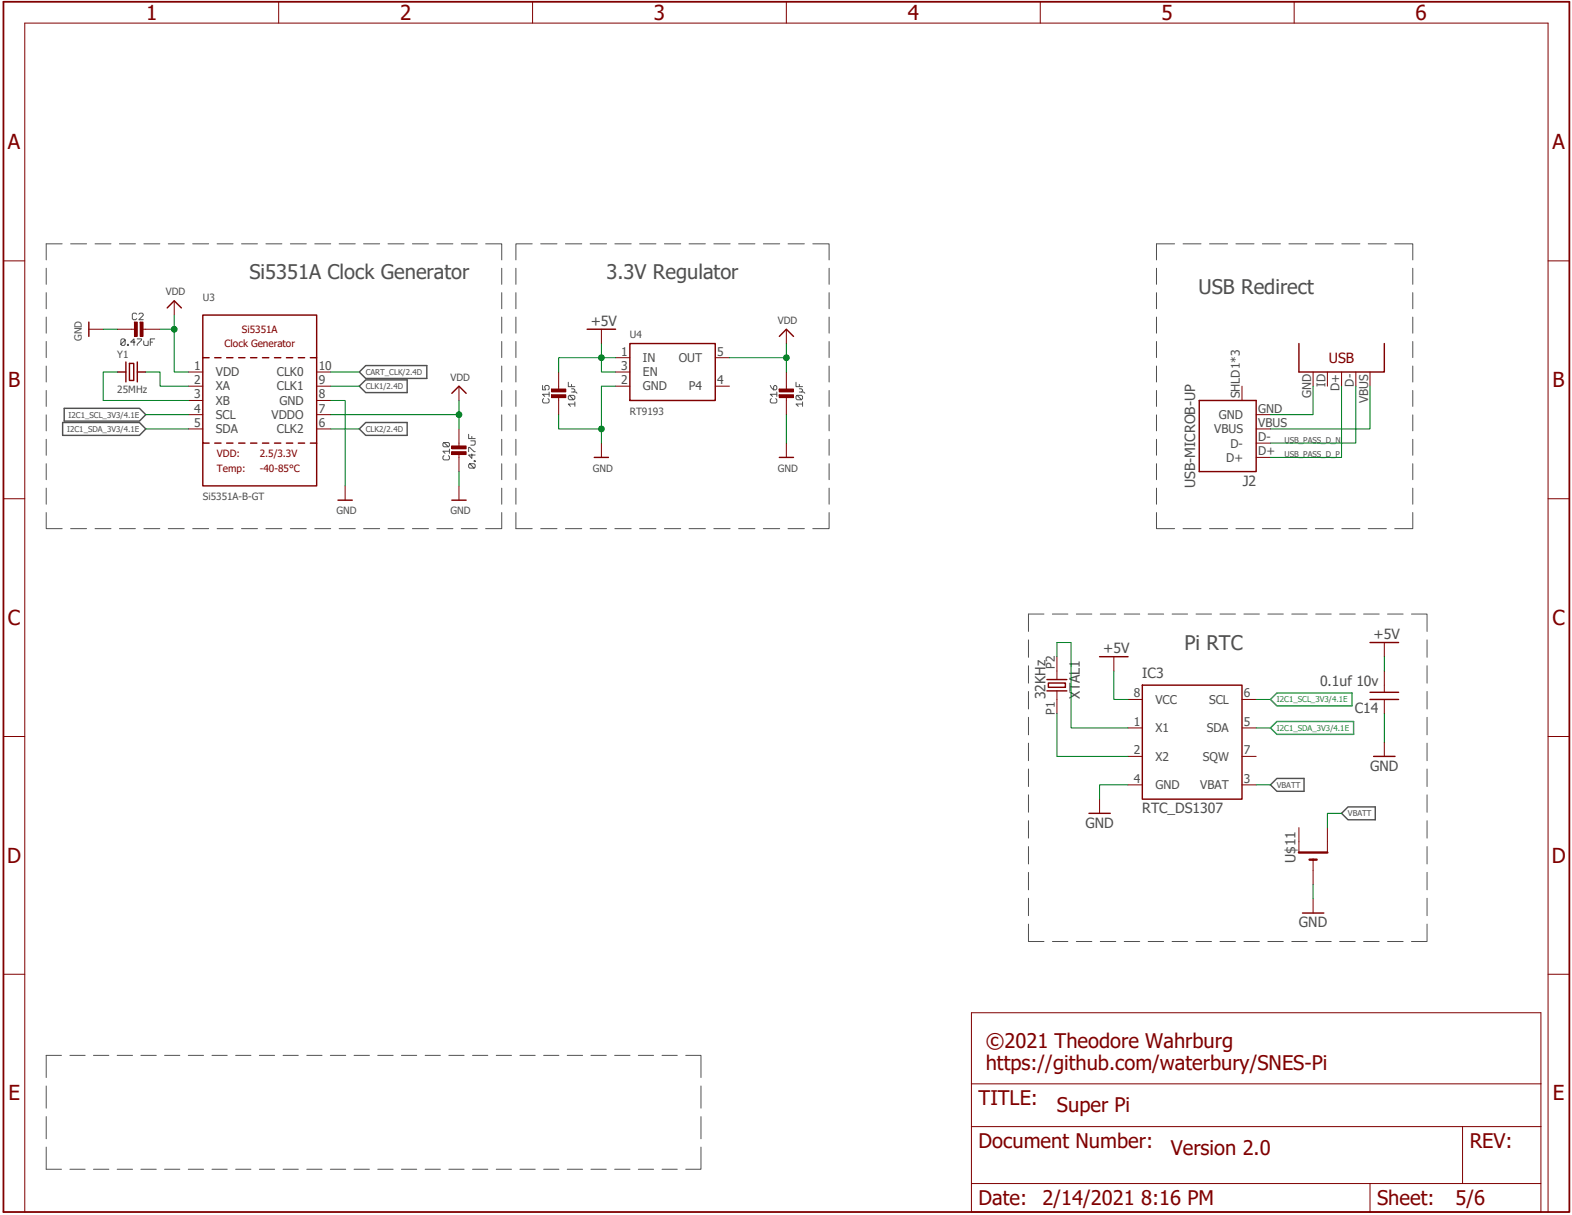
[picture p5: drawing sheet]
<svg xmlns="http://www.w3.org/2000/svg" width="279mm" height="216mm" viewBox="0 0 279 216" stroke-linecap="round" stroke-linejoin="round" font-family="sans-serif">
<path d="M.1 0l279.2 215.9M279.3 0l-279.2 215.9" fill="none" stroke="#fff" stroke-width=".18"/>
<g fill="none" stroke="#505050" stroke-width=".18">
<path d="M8.2 47.7v2.8M8.2 52v2.9M8.2 56.3v2.9M11 43.3h-2.8v2.9M12.6 43.3h2.8M16.9 43.3h2.8M21.2 43.3h2.9M24.3 55.8l-.2-.2h-.4l-.2 .2v.8l.2 .2h.4l.2-.2M24.7 55.8l.2-.2h.4l.2 .2v.2l-.8 .8h.8M25.6 43.3h2.8M29.9 43.3h2.8M34.2 43.3h2.9"/>
<path d="M38.6 43.3h2.8M42.9 43.3h2.9M47.3 43.3h2.8M51.6 43.3h2.8M55.9 43.3h2.9M60.3 43.3h2.8M64.6 43.3h2.9M69 43.3h2.8M73.3 43.3h2.9M77.6 43.3h2.9M82 43.3h2.8M86.3 43.3h2.9v2.9"/>
<path d="M89.2 47.7v2.8M89.2 52v2.9M89.2 56.3v2.9M91.7 47.7v2.8M91.7 52v2.9M91.7 56.3v2.9M94.6 43.3h-2.9v2.9M96.1 43.3h2.9M100.5 43.3h2.9M104.9 43.3h2.9M109.3 43.3h2.9M113.7 43.3h2.9"/>
<path d="M118.1 43.3h2.9M122.5 43.3h2.9M126.9 43.3h2.9M131.3 43.3h2.9M135.7 43.3h2.9M140.1 43.3h2.9M144.5 43.3h2.9v2.9M147.4 47.7v2.8M147.4 52v2.9M147.4 56.3v2.9M205.5 47.7v2.8M205.5 52v2.9"/>
<path d="M205.5 56.3v2.9M208.8 43.3h-3.3v2.9M210.3 43.3h3.2M215 43.3h3.2M219.7 43.3h3.2M224.4 43.3h3.2M229.1 43.3h3.2M233.8 43.3h3.2M238.5 43.3h3.2M243.2 43.3h3.2M247.9 43.3h3.2v2.9M251.1 47.7v2.8"/>
<path d="M251.1 52v2.9M251.1 56.3v2.9M8.2 60.7v2.8M8.2 65v2.9M8.2 69.4v2.8M8.2 73.7v2.9M8.2 78.1v2.8M22.2 60.4l-.7 .8 .2 .2h.4l.1-.2v-.8l-.1-.2h-.4l-.2 .2v.8M22.6 61.2h.2v.2h-.2zM24 60.8h-.8l.6-.6v1.2M24.4 60.2h.8v.2l-.8 .8v.2M25.5 60.6v.6l.2 .2h.6v-.8"/>
<path d="M26.7 60.8h.4M27.5 60.2h-.8v1.2M78.9 78.6l.8 .8 .2-.2v-.4l-.2-.2h-.8l-.2 .2v.4l.2 .2h.8M79.9 79.8v.8M83.3 77.2v.7h1.2M83.7 78.3h.8v.6l-.2 .2h-.6M83.9 77.6v.3M89.2 60.7v2.8M89.2 65v2.9M89.2 69.4v2.8M89.2 73.7v2.9M89.2 78.1v2.8"/>
<path d="M91.7 60.7v2.8M91.7 65v2.9M91.7 69.4v2.8M91.7 73.7v2.9M91.7 78.1v2.8M96.4 68.5v.8h.6l-.2-.4 .2-.4h.4l.2 .2v.4l-.2 .2M96.6 70.8l-.2 .2v.4l.2 .2h.8l.2-.2v-.4l-.2-.2M97.6 70.1h-1.2l.4 .3M97.6 69.7v.7M101 67.9v.8h1.2M101.2 70.3l.8 .7 .2-.2v-.4l-.2-.1h-.8l-.2 .1v.4l.2 .2h.8M101.6 69.1h.4l.2 .2v.2l-.2 .2h-.4"/>
<path d="M101.6 68.3v.4M102 69.7h.4l.2 .2M102.2 71.8h-1.2l.4 .4M102.2 71.4v.8M136.9 68.5l.2 .4 .4 .4h.4l.2-.2v-.4l-.2-.2h-.2l-.2 .2v.6M137.1 70.8l-.2 .2v.4l.2 .2h.8l.2-.2v-.4l-.2-.2M138.1 70.1h-1.2l.4 .3M138.1 69.7v.7M141.5 67.9v.8h1.1M141.7 70.3l.8 .7 .1-.2v-.4l-.1-.1h-.8l-.2 .1v.4l.2 .2h.8M142.1 69.1h.4l.1 .2-.1 .4h-.4M142.1 68.3v.4"/>
<path d="M142.5 69.7h.3l.2 .2M142.6 71.8h-1.1l.4 .4M142.6 71.4v.8M147.4 60.7v2.8M147.4 65v2.9M147.4 69.4v2.8M147.4 73.7v2.9M147.4 78.1v2.8M205.5 60.7v2.8M205.5 65v2.9M205.5 69.4v2.8M205.5 73.7v2.9"/>
<path d="M205.5 78.1v2.8M251.1 60.7v2.8M251.1 65v2.9M251.1 69.4v2.8M251.1 73.7v2.9M251.1 78.1v2.8M8.2 82.4v2.8M8.2 86.7v2.9M8.2 91.1v2.8h2.8M12.6 93.9h2.8M16.9 93.9h2.8M21.2 93.9h2.9"/>
<path d="M25.6 93.9h2.8M29.9 93.9h2.8M34.2 93.9h2.9M38.6 93.9h2.8M42.9 93.9h2.9M47.3 93.9h2.8M51.6 93.9h2.8M55.9 93.9h2.9M60.3 93.9h2.8M64.6 93.9h2.9M69 93.9h2.8M73.3 93.9h2.9"/>
<path d="M77.6 93.9h2.9M78.9 81l-.2 .2v.3l.2 .2h.8l.2-.2v-.3l-.2-.2M79.9 80.2h-1.2l.4 .4M82 93.9h2.8M83.3 80.3v-.8h.2l.8 .8h.2M83.5 82.4l.8 .8 .2-.2v-.4l-.2-.2h-.8l-.2 .2v.4l.2 .2h.8M83.9 80.7v.7l-.6-.5h1.2M84.3 81.8h.2v.2h-.2zM89.2 91.1v2.8h-2.9M89.2 82.4v2.8M89.2 86.7v2.9M91.7 91.1v2.8h2.9"/>
<path d="M91.7 82.4v2.8M91.7 86.7v2.9M96.1 93.9h2.9M100.5 93.9h2.9M104.9 93.9h2.9M109.3 93.9h2.9M113.7 93.9h2.9M118.1 93.9h2.9M122.5 93.9h2.9M126.9 93.9h2.9M131.3 93.9h2.9M135.7 93.9h2.9"/>
<path d="M140.1 93.9h2.9M147.4 91.1v2.8h-2.9M147.4 82.4v2.8M147.4 86.7v2.9M205.5 91.1v2.8h3.3M205.5 82.4v2.8M205.5 86.7v2.9M210.3 93.9h3.2M215 93.9h3.2M219.7 93.9h3.2M224.4 93.9h3.2M229.1 93.9h3.2"/>
<path d="M233.8 93.9h3.2M238.5 93.9h3.2M243.2 93.9h3.2M251.1 91.1v2.8h-3.2M251.1 82.4v2.8M251.1 86.7v2.9M182.8 113.7v3.1M182.8 118.3v3.1M185.5 109.1h-2.7v3.1M187 109.1h2.8M191.3 109.1h2.8M195.6 109.1h2.7"/>
<path d="M199.8 109.1h2.8M204.1 109.1h2.7M208.3 109.1h2.8M212.6 109.1h2.7M216.8 109.1h2.8M221.1 109.1h2.7M225.3 109.1h2.8M229.6 109.1h2.7M233.8 109.1h2.8M238.1 109.1h2.8M242.4 109.1h2.7M246.6 109.1h2.8"/>
<path d="M250.9 109.1h2.7v3.1M253.6 113.7v3.1M253.6 118.3v3.1M182.8 122.9v3.1M182.8 127.5v3.1M182.8 132.1v3.1M182.8 136.7v3.1M253.6 122.9v3.1M253.6 127.5v3.1M253.6 132.1v3.1M253.6 136.7v3.1M182.8 141.2v3.1"/>
<path d="M182.8 145.8v3.1M182.8 150.4v3.1M182.8 155v3.1M182.8 159.6v3.1M253.6 141.2v3.1M253.6 145.8v3.1M253.6 150.4v3.1M253.6 155v3.1M253.6 159.6v3.1M182.8 164.2v3.1h2.7M187 167.3h2.8M191.3 167.3h2.8"/>
<path d="M195.6 167.3h2.7M199.8 167.3h2.8M204.1 167.3h2.7M208.3 167.3h2.8M212.6 167.3h2.7M216.8 167.3h2.8M221.1 167.3h2.7M225.3 167.3h2.8M229.6 167.3h2.7M233.8 167.3h2.8M238.1 167.3h2.8M242.4 167.3h2.7"/>
<path d="M246.6 167.3h2.8M253.6 164.2v3.1h-2.7M8.2 193v3.9M8.2 198.4v4M10.9 187.5h-2.7v4M12.4 187.5h2.7M16.6 187.5h2.7M20.8 187.5h2.8M25 187.5h2.8M29.3 187.5h2.7M33.5 187.5h2.7M37.7 187.5h2.7"/>
<path d="M41.9 187.5h2.7M46.1 187.5h2.7M50.3 187.5h2.7M54.5 187.5h2.7M58.7 187.5h2.7M62.9 187.5h2.8M67.1 187.5h2.8M71.4 187.5h2.7M75.6 187.5h2.7M79.8 187.5h2.7M84 187.5h2.7M88.2 187.5h2.7"/>
<path d="M92.4 187.5h2.7M96.6 187.5h2.7M100.8 187.5h2.7M105 187.5h2.8M109.2 187.5h2.8M113.5 187.5h2.7M117.7 187.5h2.7M121.9 187.5h2.7v4M124.6 193v3.9M124.6 198.4v4M8.2 203.8v4h2.7M12.4 207.8h2.7"/>
<path d="M16.6 207.8h2.7M20.8 207.8h2.8M25 207.8h2.8M29.3 207.8h2.7M33.5 207.8h2.7M37.7 207.8h2.7M41.9 207.8h2.7M46.1 207.8h2.7M50.3 207.8h2.7M54.5 207.8h2.7M58.7 207.8h2.7M62.9 207.8h2.8"/>
<path d="M67.1 207.8h2.8M71.4 207.8h2.7M75.6 207.8h2.7M79.8 207.8h2.7M84 207.8h2.7M88.2 207.8h2.7M92.4 207.8h2.7M96.6 207.8h2.7M100.8 207.8h2.7M105 207.8h2.8M109.2 207.8h2.8M113.5 207.8h2.7"/>
<path d="M117.7 207.8h2.7M124.6 203.8v4h-2.7"/>
</g>
<path d="M11.1 75.1h13.7l1.1 1.1-1.1 1.2h-13.7zM11.4 72.6h13.4l1.1 1.1-1.1 1.1h-13.4zM63.9 76.2l1.1-1.1h7.4v2.3h-7.4zM63.9 68.6l1.1-1.1h7.4v2.3h-7.4zM63.9 66.1l1.1-1.1h10.9v2.2h-10.9zM225.8 139.5l1.1-1.2h4.9v2.3h-4.9zM238.4 144.5l1.2-1.1h4.8v2.3h-4.8z" fill="none" stroke="#505050" stroke-width=".25"/>
<g fill="none" stroke="#800000" stroke-width=".18">
<path d="M23.4 58.5h.8M25.2 58.5h.7M33.5 66.1h2.5M33.5 68.6h2.5M33.5 71.2h2.5M33.5 73.7h2.5M33.5 76.2h2.5M56.3 66.1h2.5M56.3 68.6h2.5M56.3 71.2h2.5M56.3 73.7h2.5M56.3 76.2h2.5"/>
<path d="M61.3 86.3v2.6"/>
</g>
<g fill="none" stroke="#800000" stroke-width=".25">
<path d="M20.8 66.1h1.6M22.4 64.3v3.6M23 64.6h.8v3h-.8zM24.4 64.3v3.6M24.4 66.1h1.5M36 63.6v15.1h1.2M36 78.7v7.6h20.3v-7.6M36 63.6v-7.6h20.3v7.6M36 63.6h1.2M38.2 78.7h1.1M38.2 63.6h1.1M40.3 78.7h1.1"/>
<path d="M40.3 63.6h1.1M42.4 78.7h1.1M42.4 63.6h1.1M44.5 78.7h1.2M44.5 63.6h1.2M46.7 78.7h1.1M46.7 63.6h1.1M48.8 78.7h1.1M48.8 63.6h1.1M50.9 78.7h1.1M50.9 63.6h1.1M53 78.7h1.1"/>
<path d="M53 63.6h1.1M55.2 63.6h1.1v15.1h-1.1M60.1 88.9h2.5"/>
</g>
<path d="M23.9 57.2h.5v2.6h-.5z" fill="#800000"/>
<path d="M23.9 57.2h.5v2.6h-.5zM23.9 57.2h.1" fill="none" stroke="#800000" stroke-width=".18"/>
<path d="M24.9 57.2h.5v2.6h-.5z" fill="#800000"/>
<path d="M15.8 58.5h2.5M20.8 58.5h2.6M24.9 57.2h.5v2.6h-.5zM24.9 57.2h.1M25.9 58.5h2.5M81.6 78.7v.8M81.6 80.5v.8" fill="none" stroke="#800000" stroke-width=".18"/>
<path d="M15.8 57.2v2.6" fill="none" stroke="#800000" stroke-width=".25"/>
<path d="M80.3 80.3h2.5v.5h-2.5z" fill="#800000"/>
<path d="M80.3 80.3h2.5v.5h-2.5zM80.3 80.3h.1" fill="none" stroke="#800000" stroke-width=".18"/>
<path d="M80.3 79.2h2.5v.6h-2.5z" fill="#800000"/>
<g fill="none" stroke="#800000" stroke-width=".18">
<path d="M139.8 58.5v2.5M80.3 79.2h2.5v.6h-2.5zM80.3 79.2h.1M81.6 76.2v2.5M99.3 68.6v.8M99.3 70.4v.8M106.9 78.7v2.6M109.4 63.6h2.6M109.4 66.1h2.6M109.4 68.6h2.6M127.1 63.6h2.5M127.1 68.6h2.5"/>
<path d="M81.6 81.3v2.5M81.6 86.3v2.6"/>
</g>
<path d="M138.5 59.8l1.3-1.3 1.2 1.3M112 61h15.1v10.2h-15.1zM80.3 88.9h2.5M105.6 81.3h2.5" fill="none" stroke="#800000" stroke-width=".25"/>
<path d="M98 70.1h2.6v.6h-2.6z" fill="#800000"/>
<path d="M98 70.1h2.6v.6h-2.6zM98 70.1h.1" fill="none" stroke="#800000" stroke-width=".18"/>
<path d="M98 69.1h2.6v.5h-2.6z" fill="#800000"/>
<path d="M81.6 68.6v2.6M98 69.1h2.6v.5h-2.6zM98 69.1h.1M99.3 66.1v2.5M99.3 71.2v2.5M139.8 68.6v.8M139.8 70.4v.8" fill="none" stroke="#800000" stroke-width=".18"/>
<path d="M80.3 69.9l1.3-1.3 1.2 1.3" fill="none" stroke="#800000" stroke-width=".25"/>
<path d="M138.5 70.1h2.5v.6h-2.5z" fill="#800000"/>
<path d="M138.5 70.1h2.5v.6h-2.5zM138.5 70.1h.1" fill="none" stroke="#800000" stroke-width=".18"/>
<path d="M138.5 69.1h2.5v.5h-2.5z" fill="#800000"/>
<g fill="none" stroke="#800000" stroke-width=".18">
<path d="M49.5 .3v3.8M94.7 .3v3.8M139.8 .3v3.8M184.9 .3v3.8M230 .3v3.8M.6 46.4h3.8M31 53.4v2.6M106.9 58.5v2.5M275.1 46.4h3.8M138.5 69.1h2.5v.5h-2.5zM138.5 69.1h.1M139.8 66.1v2.5"/>
<path d="M139.8 71.2v2.5M139.8 78.7v2.6M220.7 68.6v2.6M223.3 78.7h2.5M223.3 76.2h2.5M223.3 73.7h2.5M233.4 66.1v2.5M235.9 66.1v2.5M238.4 66.1v2.5M241 66.1v2.5M243.5 66.1v2.5M.6 88.6h3.8"/>
<path d="M223.3 81.3h2.5M275.1 88.6h3.8M187.9 116.7v4.1M198 116.7v2.5M246 114.2v2.5M246 119.2v3.8M.6 130.9h3.8M187.9 122.8v4M200.5 139.5h2.5M200.5 129.3h2.5M200.5 124.3h2.5M200.5 134.4h2.5"/>
<path d="M220.7 139.5h2.6M220.7 129.3h2.6M220.7 124.3h2.6M220.7 134.4h2.6M246 124.3v2.5M246 131.9v2.5M275.1 130.9h3.8M195.4 142v2.5M230.9 147.1v4.4M233.4 152.8v4.4M233.4 159.7v2.5M235.9 147.1v4.4"/>
<path d="M.6 173.1h3.8M275.1 173.1h3.8M172.7 192.6h101.2M4.4 215.4v-211.3h270.7v211.3M172.7 210.3v-30.3h101.2v30.3M172.7 200.2h101.2M243.5 210.3v5.1M243.5 210.3h16.4M259.9 210.3h14v5.1h-101.2v-5.1h70.8M259.9 200.2v10.1"/>
</g>
<g fill="none" stroke="#800000" stroke-width=".25">
<path d="M29.7 54.7l1.3-1.3 1.2 1.3M104.4 58.5h5M213.1 71.2h10.2v12.6h-10.2zM230.9 61v5.1h15.1v-5.1M138.5 81.3h2.5M195.4 116.7h5.1M243.5 114.2h5.1M186.1 120.8h3.5M186.1 122.8h3.5M186.3 121.4h3.1v.7h-3.1zM203 121.8h17.7v20.2h-17.7zM243.5 123h5.1"/>
<path d="M243.5 124.3h5.1M244.1 134.4h3.8M193.5 144.5h3.8M231.5 162.2h3.8"/>
</g>
<path d="M230.9 151.5h5M232.7 152.8h1.3" fill="none" stroke="#800000" stroke-width=".42"/>
<path d="M.6 .3h278.3v215.1h-278.3z" fill="none" stroke="#800000" stroke-width=".32"/>
<path d="M18.3 58.5h2.5M20.8 66.1h-2.5v5.1h15.2M25.9 66.1h2.5v2.5h5.1M58.8 71.2h2.5v15.1M99.3 73.7v2.5h7.6M109.4 68.6h-2.5v10.1M81.6 83.8v2.5" fill="none" stroke="#008000" stroke-width=".18"/>
<circle cx="106.9" cy="76.2" r=".51" fill="#008000"/>
<g fill="none" stroke="#008000" stroke-width=".18">
<path d="M58.8 76.2h5.1M58.8 68.6h5.1M58.8 66.1h5.1M139.8 63.6v2.5M139.8 73.7v5M139.8 61v2.6h-10.2M200.5 139.5h-5.1v2.5M246 126.8v5.1M233.4 157.2v2.5"/>
<circle cx="106.9" cy="76.2" r=".51"/>
</g>
<circle cx="139.8" cy="63.6" r=".51" fill="#008000"/>
<g fill="none" stroke="#008000" stroke-width=".18">
<path d="M81.6 71.2v2.5h-22.8M81.6 73.7v2.5"/>
<circle cx="139.8" cy="63.6" r=".51"/>
</g>
<circle cx="81.6" cy="73.7" r=".51" fill="#008000"/>
<g fill="none" stroke="#008000" stroke-width=".18">
<path d="M28.4 58.5h2.6M31 56v10.1h2.5"/>
<circle cx="81.6" cy="73.7" r=".51"/>
</g>
<circle cx="31" cy="58.5" r=".51" fill="#008000"/>
<g fill="none" stroke="#008000" stroke-width=".18">
<path d="M25.9 76.2h7.6M25.9 73.7h7.6M106.9 61v2.6h2.5M106.9 63.6v2.5h2.5M223.3 124.3h2.5M223.3 129.3h2.5"/>
<circle cx="31" cy="58.5" r=".51"/>
</g>
<circle cx="106.9" cy="63.6" r=".51" fill="#008000"/>
<g fill="none" stroke="#008000" stroke-width=".18">
<path d="M106.9 63.6h-7.6v2.5M233.4 68.6v5.1h-7.6M238.4 68.6v12.7h-12.6M241 68.6v10.1h-15.2M243.5 68.6v7.6h-17.7M187.9 116.7v-2.5h2.5v15.1h10.1M198 119.2v5.1h2.5M246 116.7v2.5M187.9 126.8v7.6h12.6M223.3 139.5h2.5M238.4 144.5h-2.5v2.6"/>
<circle cx="106.9" cy="63.6" r=".51"/>
</g>
<path d="M225.8 124.3l1.1-1.2h13.4v2.3h-13.4zM225.8 129.3l1.1-1.1h13.7v2.3h-13.7z" fill="none" stroke="#008080" stroke-width=".25"/>
<g font-size="3.7" fill="#800000">
<text x="26" y="3.5">1</text>
<text x="71.1" y="3.5">2</text>
<text x="116.2" y="3.5">3</text>
<text x="161.3" y="3.5">4</text>
<text x="206.5" y="3.5">5</text>
<text x="251.6" y="3.5">6</text>
<text x="1.4" y="26.5">A</text>
<text x="275.9" y="26.5">A</text>
<text x="1.4" y="68.8">B</text>
<text x="275.9" y="68.8">B</text>
<text x="1.4" y="111">C</text>
<text x="275.9" y="111">C</text>
<text x="1.3" y="153.3">D</text>
<text x="275.8" y="153.3">D</text>
<text x="1.5" y="195.5">E</text>
<text x="276" y="195.5">E</text>
</g>
<g font-size="3.6" fill="#505050">
<text x="44.3" y="49.7">Si5351A Clock Generator</text>
<text x="107.8" y="49.7">3.3V Regulator</text>
<text x="213" y="52.2">USB Redirect</text>
<text x="210.5" y="115.4">Pi RTC</text>
</g>
<g font-size="3.6" fill="#800000">
<text x="175.2" y="186.3">©2021 Theodore Wahrburg</text>
<text x="175.2" y="190.1">https://github.com/waterbury/SNES-Pi</text>
<text x="173.9" y="196.4">TITLE:</text>
<text x="187.9" y="197.7">Super Pi</text>
<text x="173.9" y="204">Document Number:</text>
<text x="261.2" y="204">REV:</text>
<text x="208.1" y="205.3">Version 2.0</text>
<text x="173.9" y="214.1">Date:</text>
<text x="185.3" y="214.1">2/14/2021 8:16 PM</text>
<text x="244.8" y="214.1">Sheet:</text>
<text x="258.7" y="214.1">5/6</text>
</g>
<g font-size="2.5" fill="#505050">
<text x="105" y="57.9">+5V</text>
<text x="212.4" y="86.7" transform="rotate(-90 212.4 86.7)">USB-MICROB-UP</text>
<text x="220.9" y="86.3">J2</text>
<text x="244.1" y="113.5">+5V</text>
<text x="196.1" y="116.1">+5V</text>
<text x="185.8" y="124.3" transform="rotate(-90 185.8 124.3)">32KHz</text>
<text x="191.9" y="124.3" transform="rotate(-90 191.9 124.3)">XTAL1</text>
<text x="203" y="120.5">IC3</text>
<text x="234.6" y="121.9">0.1uf 10v</text>
<text x="240.8" y="126.7">C14</text>
<text x="243.5" y="136.9">GND</text>
<text x="192.9" y="147.1">GND</text>
<text x="203" y="144.5">RTC_DS1307</text>
<text x="230.2" y="153.4" transform="rotate(-90 230.2 153.4)">U$11</text>
<text x="230.9" y="164.8">GND</text>
</g>
<text font-size="2.5" fill="#800000" x="236.2" y="64.5">USB</text>
<g font-size="2.1" fill="#505050">
<text x="34.5" y="65.7">1</text>
<text x="56.6" y="65.7">10</text>
<text x="110.4" y="63.2">1</text>
<text x="110.4" y="65.7">3</text>
<text x="114.3" y="64.3">IN</text>
<text x="120.6" y="64.3">OUT</text>
<text x="127.5" y="63.2">5</text>
<text x="34.5" y="68.3">2</text>
<text x="34.5" y="70.8">3</text>
<text x="38.4" y="66.9">VDD</text>
<text x="38.4" y="69.4">XA</text>
<text x="38.4" y="71.9">XB</text>
<text x="49.2" y="69.4">CLK1</text>
<text x="49.2" y="66.9">CLK0</text>
<text x="49.7" y="71.9">GND</text>
<text x="56.6" y="70.8">8</text>
<text x="56.6" y="68.3">9</text>
<text x="110.4" y="68.3">2</text>
<text x="114.3" y="66.9">EN</text>
<text x="114.3" y="69.4">GND</text>
<text x="122.4" y="69.4">P4</text>
<text x="127.5" y="68.3">4</text>
<text x="220.4" y="70.8" transform="rotate(-90 220.4 70.8)">SHLD1*3</text>
<text x="233" y="70.8" transform="rotate(-90 233 70.8)">GND</text>
<text x="235.6" y="68.7" transform="rotate(-90 235.6 68.7)">ID</text>
<text x="238.1" y="69.5" transform="rotate(-90 238.1 69.5)">D+</text>
<text x="240.6" y="68.7" transform="rotate(-90 240.6 68.7)">D-</text>
<text x="243.2" y="71.6" transform="rotate(-90 243.2 71.6)">VBUS</text>
<text x="34.5" y="73.3">4</text>
<text x="34.5" y="75.9">5</text>
<text x="38.4" y="74.4">SCL</text>
<text x="38.4" y="77">SDA</text>
<text x="48.3" y="74.5">VDDO</text>
<text x="49.2" y="77">CLK2</text>
<text x="56.6" y="75.9">6</text>
<text x="56.6" y="73.3">7</text>
<text x="215.8" y="77">VBUS</text>
<text x="216.6" y="74.5">GND</text>
<text x="223.6" y="75.9">VBUS</text>
<text x="223.6" y="73.3">GND</text>
<text x="217.9" y="82">D+</text>
<text x="218.7" y="79.5">D-</text>
<text x="223.6" y="80.9">D+</text>
<text x="223.6" y="78.4">D-</text>
<text x="187.5" y="118.9" transform="rotate(-90 187.5 118.9)">P2</text>
<text x="201.5" y="123.9">8</text>
<text x="205.4" y="125.1">VCC</text>
<text x="214.9" y="125.1">SCL</text>
<text x="221.1" y="123.9">6</text>
<text x="187.5" y="127" transform="rotate(-90 187.5 127)">P1</text>
<text x="201.5" y="129">1</text>
<text x="205.4" y="130.1">X1</text>
<text x="214.5" y="130.1">SDA</text>
<text x="221.1" y="129">5</text>
<text x="201.5" y="134">2</text>
<text x="205.4" y="135.2">X2</text>
<text x="213.8" y="135.2">SQW</text>
<text x="221.1" y="134">7</text>
<text x="201.5" y="139.1">4</text>
<text x="205.4" y="140.2">GND</text>
<text x="213.3" y="140.2">VBAT</text>
<text x="221.1" y="139.1">3</text>
</g>
<g font-size="1.8" fill="#505050">
<text x="29.5" y="52.4">VDD</text>
<text x="36" y="53.4">U3</text>
<text x="138.3" y="57.5">VDD</text>
<text x="14.5" y="60.6" transform="rotate(-90 14.5 60.6)">GND</text>
<text x="20.8" y="63.6">Y1</text>
<text x="112" y="60">U4</text>
<text x="20.8" y="69.9">25MHz</text>
<text x="80.1" y="67.6">VDD</text>
<text x="112" y="73.7">RT9193</text>
<text x="105.4" y="83.8">GND</text>
<text x="138.3" y="83.8">GND</text>
<text x="36" y="88.9">Si5351A-B-GT</text>
<text x="59.8" y="91.4">GND</text>
<text x="80.1" y="91.4">GND</text>
</g>
<g font-size="1.8" fill="#800000">
<text x="43" y="59.1">Si5351A</text>
<text x="39.9" y="61.7">Clock Generator</text>
<text x="38.6" y="81.3">VDD:</text>
<text x="38.6" y="83.8">Temp:</text>
<text x="46.2" y="81.3">2.5/3.3V</text>
<text x="46.2" y="83.8">-40-85°C</text>
</g>
<g font-size="1.4" fill="#505050">
<text x="65" y="69.1">CLK1/2.4D</text>
<text x="65" y="66.6">CART_CLK/2.4D</text>
<text x="11.9" y="76.7">I2C1_SDA_3V3/4.1E</text>
<text x="12.2" y="74.2">I2C1_SCL_3V3/4.1E</text>
<text x="65" y="76.7">CLK2/2.4D</text>
<text x="228.3" y="81.3">USB_PASS_D_P</text>
<text x="228.3" y="78.7">USB_PASS_D_N</text>
<text x="226.9" y="140">VBATT</text>
<text x="239.6" y="145">VBATT</text>
</g>
<g font-size="1.4" fill="#008080">
<text x="226.9" y="124.8">I2C1_SCL_3V3/4.1E</text>
<text x="226.9" y="129.9">I2C1_SDA_3V3/4.1E</text>
</g>
</svg>
